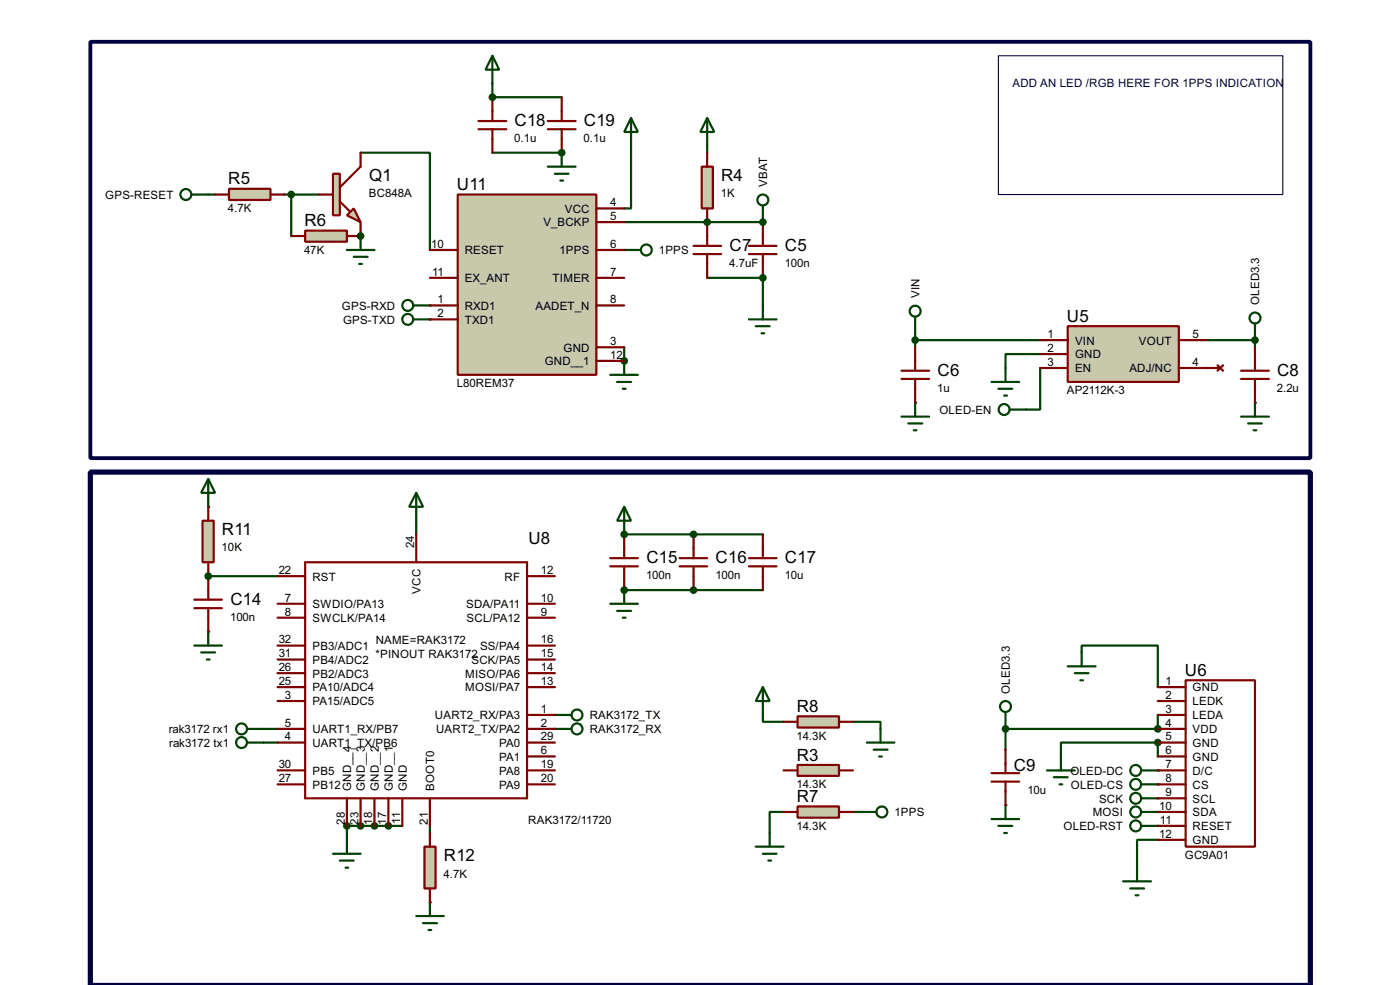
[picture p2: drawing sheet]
<svg xmlns="http://www.w3.org/2000/svg" width="256mm" height="180mm" viewBox="0 0 256 180" stroke-linecap="round" stroke-linejoin="round" font-family="sans-serif">
<path d="M38.2 35.6h1.2M52.1 35.6h6.4M53.4 35.6v7.6M129.6 26.7v1.3" fill="none" stroke="#004000" stroke-width=".4"/>
<g fill="#004000">
<circle cx="66.1" cy="43.2" r=".2"/>
<circle cx="38.2" cy="92.8" r=".2"/>
<circle cx="38.2" cy="115.6" r=".2"/>
<circle cx="127.1" cy="97.8" r=".2"/>
</g>
<path d="M127.1 97.8h12.7" fill="none" stroke="#004000" stroke-width=".4"/>
<circle cx="127.1" cy="108" r=".2" fill="#004000"/>
<path d="M127.1 108h12.7" fill="none" stroke="#004000" stroke-width=".4"/>
<circle cx="114.4" cy="108" r=".2" fill="#004000"/>
<path d="M114.4 108h12.7" fill="none" stroke="#004000" stroke-width=".4"/>
<g fill="#004000">
<circle cx="114.4" cy="108" r=".2"/>
<circle cx="114.4" cy="97.8" r=".2"/>
</g>
<path d="M114.4 97.8h12.7" fill="none" stroke="#004000" stroke-width=".4"/>
<g fill="#004000">
<circle cx="114.4" cy="97.8" r=".2"/>
<circle cx="114.4" cy="66.1" r=".2"/>
<circle cx="129.6" cy="40.7" r=".2"/>
<circle cx="114.4" cy="45.8" r=".2"/>
</g>
<path d="M114.4 63.6v2.5" fill="none" stroke="#004000" stroke-width=".4"/>
<circle cx="114.4" cy="66.1" r=".2" fill="#004000"/>
<path d="M66.1 28h12.7v17.8" fill="none" stroke="#004000" stroke-width=".4"/>
<g fill="#004000">
<circle cx="78.8" cy="55.9" r=".2"/>
<circle cx="78.8" cy="58.5" r=".2"/>
</g>
<path d="M115.6 26.7v11.5h-1.2M114.4 40.7h15.2" fill="none" stroke="#004000" stroke-width=".4"/>
<circle cx="102.9" cy="28" r=".2" fill="#004000"/>
<path d="M90.2 28h12.7" fill="none" stroke="#004000" stroke-width=".4"/>
<circle cx="102.9" cy="28" r=".2" fill="#004000"/>
<path d="M90.2 17.8h12.7" fill="none" stroke="#004000" stroke-width=".4"/>
<circle cx="90.2" cy="17.8" r=".2" fill="#004000"/>
<path d="M90.2 15.3v2.5M129.6 50.9h10.2v5" fill="none" stroke="#004000" stroke-width=".4"/>
<g fill="#004000">
<circle cx="139.8" cy="50.9" r=".2"/>
<circle cx="167.7" cy="73.7" r=".2"/>
</g>
<path d="M167.7 61v2.6" fill="none" stroke="#004000" stroke-width=".4"/>
<circle cx="229.9" cy="73.7" r=".2" fill="#004000"/>
<path d="M167.7 62.3h22.9M190.6 64.8h-6.4v2.6M190.6 67.4v7.6h-2.6" fill="none" stroke="#004000" stroke-width=".4"/>
<circle cx="221" cy="67.4" r=".2" fill="#004000"/>
<path d="M212.1 135.9h-17.7v2.6" fill="none" stroke="#004000" stroke-width=".4"/>
<g fill="#004000">
<circle cx="184.2" cy="147.4" r=".2"/>
<circle cx="229.9" cy="62.3" r=".2"/>
</g>
<path d="M221 62.3h8.9v1.3" fill="none" stroke="#004000" stroke-width=".4"/>
<circle cx="184.2" cy="133.4" r=".2" fill="#004000"/>
<path d="M198.2 119.4v-1.2h13.9v7.6M212.1 130.9v2.5h-27.9v3.8" fill="none" stroke="#004000" stroke-width=".4"/>
<g fill="#004000">
<circle cx="212.1" cy="133.4" r=".2"/>
<circle cx="212.1" cy="135.9" r=".2"/>
</g>
<path d="M212.1 135.9v2.6" fill="none" stroke="#004000" stroke-width=".4"/>
<g fill="#004000">
<circle cx="212.1" cy="141" r=".2"/>
<circle cx="212.1" cy="143.6" r=".2"/>
<circle cx="212.1" cy="146.1" r=".2"/>
<circle cx="212.1" cy="148.6" r=".2"/>
<circle cx="212.1" cy="151.2" r=".2"/>
</g>
<path d="M71.2 151.2h-7.6v2.5M212.1 153.7h-3.8v5.1" fill="none" stroke="#004000" stroke-width=".4"/>
<circle cx="78.8" cy="165.2" r=".2" fill="#004000"/>
<path d="M71.2 151.2h2.5M78.8 151.2v1.3" fill="none" stroke="#004000" stroke-width=".4"/>
<g fill="#004000">
<circle cx="71.2" cy="151.2" r=".2"/>
<circle cx="68.6" cy="151.2" r=".2"/>
<circle cx="66.1" cy="151.2" r=".2"/>
<circle cx="63.6" cy="151.2" r=".2"/>
<circle cx="101.7" cy="130.9" r=".2"/>
<circle cx="101.7" cy="133.4" r=".2"/>
</g>
<path d="M76.3 95.3v2.5M48.3 133.4h2.6M48.3 135.9h2.6" fill="none" stroke="#004000" stroke-width=".4"/>
<circle cx="38.2" cy="105.5" r=".2" fill="#004000"/>
<path d="M38.2 105.5h12.7M139.8 130.9v1.2h3.8M156.3 132.1h5v1.3M143.6 148.6h-2.6v3.9M156.3 148.6h1.2" fill="none" stroke="#004000" stroke-width=".4"/>
<circle cx="139.8" cy="40.7" r=".2" fill="#004000"/>
<g fill="none" stroke="#004000" stroke-width=".4">
<path d="M129.6 21.6l1.3 2.6h-2.6zM129.6 21.6v5.1M75.7 58.5h3.1M75.7 55.9h3.1M129.6 40.7h10.2"/>
<circle cx="74.7" cy="58.5" r="1"/>
<circle cx="74.7" cy="55.9" r="1"/>
</g>
<path d="M128.6 30.5h2v7.7h-2z" fill="#c8c8aa" stroke="#800000" stroke-width=".4"/>
<path d="M129.6 28v2.5M129.6 38.2v6.8M127.1 45h5M127.1 46.5h5M129.6 46.5v4.4" fill="none" stroke="#800000" stroke-width=".4"/>
<path d="M137.2 58.5h5.1M138.5 59.7h2.5M139.8 55.9v2.6M139.5 61h.5" fill="none" stroke="#004000" stroke-width=".4"/>
<path d="M42 34.6h7.6v2h-7.6z" fill="#c8c8aa" stroke="#800000" stroke-width=".4"/>
<path d="M39.4 35.6h2.6M49.6 35.6h2.5" fill="none" stroke="#800000" stroke-width=".4"/>
<path d="M55.9 42.2h7.7v2.1h-7.7z" fill="#c8c8aa" stroke="#800000" stroke-width=".4"/>
<path d="M53.4 43.2h2.5M63.6 43.2h2.5" fill="none" stroke="#800000" stroke-width=".4"/>
<path d="M64.8 38.2l1.3 2.5-2.5-1.3z" fill="#c8c8aa" stroke="#800000" stroke-width=".4"/>
<path d="M61 31.8h1.3v7.6h-1.3z" fill="#c8c8aa" stroke="#800000" stroke-width=".4"/>
<path d="M58.5 35.6h2.5M62.3 36.9l1.8 1.8M66.1 28v2.5l-3.8 3.8M66.1 40.7v2.5" fill="none" stroke="#800000" stroke-width=".4"/>
<g fill="#004000" stroke="#004000" stroke-width=".4">
<circle cx="53.3" cy="35.6" r=".5"/>
<circle cx="66" cy="43.2" r=".5"/>
</g>
<g fill="none" stroke="#004000" stroke-width=".4">
<path d="M35.1 35.6h3.1M63.6 45.8h5M64.8 47h2.6M65.8 48.3h.5M66.1 43.2v2.6M114.4 45.8h3M38.2 87.7l1.2 2.5h-2.5zM38.2 87.7v5.1M101.7 133.4h3M101.7 130.9h3M61 156.3h5.1M62.3 157.5h2.5"/>
<path d="M63.3 158.8h.5M63.6 153.7v2.6"/>
<circle cx="34" cy="35.6" r="1"/>
<circle cx="118.4" cy="45.8" r="1"/>
<circle cx="105.7" cy="130.9" r="1"/>
<circle cx="105.7" cy="133.4" r="1"/>
</g>
<path d="M182.9 10.2h52.1v25.4h-52.1z" fill="none" stroke="#000040" stroke-width=".2"/>
<path d="M16.6 7.7h223.5v76.2h-223.5z" fill="none" stroke="#000040" stroke-width=".7"/>
<path d="M37.1 95.3h2.1v7.6h-2.1z" fill="#c8c8aa" stroke="#800000" stroke-width=".4"/>
<g fill="none" stroke="#800000" stroke-width=".4">
<path d="M38.2 92.8v2.5M114.4 97.8v4.4M127.1 97.8v4.4M139.8 97.8v4.4M35.6 111.3h5.1M35.6 109.8h5.1M38.2 102.9v6.9M38.2 111.3v4.3M111.8 103.7h5.1M111.8 102.2h5.1M114.4 103.7v4.3M124.5 103.7h5.1"/>
<path d="M124.5 102.2h5.1M127.1 103.7v4.3M137.2 103.7h5.1M137.2 102.2h5.1M139.8 103.7v4.3"/>
</g>
<g fill="none" stroke="#004000" stroke-width=".4">
<path d="M111.8 68.6h5.1M113.1 69.9h2.5M114.1 71.2h.5M114.4 66.1v2.5M114.4 92.8l1.2 2.5h-2.5zM114.4 92.8v5M35.6 118.2h5.1M36.9 119.4h2.5M38.2 115.6v2.6M111.8 110.5h5.1M113.1 111.8h2.5M114.1 113.1h.5"/>
<path d="M114.4 108v2.5M37.9 120.7h.5"/>
</g>
<g fill="#004000" stroke="#004000" stroke-width=".4">
<circle cx="127" cy="97.8" r=".5"/>
<circle cx="127" cy="108" r=".5"/>
<circle cx="114.3" cy="108" r=".5"/>
<circle cx="114.3" cy="97.8" r=".5"/>
<circle cx="114.3" cy="66.1" r=".5"/>
<circle cx="129.5" cy="40.7" r=".5"/>
</g>
<path d="M16.6 180.3v-93.9h223.5v93.9" fill="none" stroke="#000040" stroke-width=".95"/>
<path d="M83.9 35.6h25.4v33h-25.4z" fill-rule="evenodd" fill="#c8c8aa" stroke="#800000" stroke-width=".4"/>
<g fill="none" stroke="#800000" stroke-width=".4">
<path d="M90.2 17.8v4.4M102.9 17.8v4.4M87.7 23.7h5.1M87.7 22.2h5.1M90.2 23.7v4.3M100.4 23.7h5.1M100.4 22.2h5.1M102.9 23.7v4.3M109.3 38.2h5.1M78.8 45.8h5.1M78.8 55.9h5.1M78.8 50.9h5.1"/>
<path d="M78.8 58.5h5.1M109.3 45.8h5.1M109.3 55.9h5.1M109.3 50.9h5.1M109.3 40.7h5.1M137.2 46.5h5.1M137.2 45h5.1M139.8 40.7v4.3M139.8 46.5v4.4M109.3 63.6h5.1M109.3 66.1h5.1M165.2 69.4h5"/>
<path d="M165.2 67.9h5M167.7 63.6v4.3M167.7 69.4v4.3M221 67.4h2.6M223.1 66.9l1 1M224.1 66.9l-1 1M227.4 69.4h5.1M227.4 67.9h5.1M229.9 63.6v4.3M229.9 69.4v4.3"/>
</g>
<g fill="none" stroke="#004000" stroke-width=".4">
<path d="M90.2 10.2l1.3 2.6h-2.5zM90.2 10.2v5.1M100.4 30.5h5.1M101.7 31.8h2.5M102.7 33.1h.5M102.9 28v2.5M115.6 21.6l1.3 2.6h-2.5zM115.6 21.6v5.1M167.7 58v3M165.2 76.3h5M166.4 77.5h2.6M167.4 78.8h.5"/>
<path d="M167.7 73.7v2.6M181.7 69.9h5M182.9 71.2h2.6M184 72.4h.5M184.2 67.4v2.5M185 75h3M227.4 76.3h5.1M228.7 77.5h2.5M229.7 78.8h.5M229.9 73.7v2.6"/>
<circle cx="167.6" cy="57" r="1"/>
<circle cx="183.9" cy="75" r="1"/>
</g>
<g fill="#004000" stroke="#004000" stroke-width=".4">
<circle cx="102.9" cy="28" r=".5"/>
<circle cx="90.2" cy="17.8" r=".5"/>
<circle cx="139.7" cy="50.9" r=".5"/>
<circle cx="167.6" cy="62.3" r=".5"/>
</g>
<path d="M195.6 59.7h20.4v10.2h-20.4z" fill-rule="evenodd" fill="#c8c8aa" stroke="#800000" stroke-width=".4"/>
<g fill="none" stroke="#800000" stroke-width=".4">
<path d="M190.6 62.3h5M190.6 64.8h5M190.6 67.4h5M216 62.3h5M216 67.4h5M184.2 137.2v4.3M212.1 125.8h5.1M212.1 128.3h5.1M212.1 130.9h5.1M212.1 133.4h5.1M212.1 135.9h5.1M212.1 138.5h5.1"/>
<path d="M217.2 124.5h12.7v30.5h-12.7zM181.7 143.1h5M181.7 141.5h5M184.2 143.1v4.3M212.1 141h5.1M212.1 143.6h5.1M212.1 146.1h5.1M212.1 148.6h5.1M212.1 151.2h5.1M212.1 153.7h5.1"/>
</g>
<g fill="none" stroke="#004000" stroke-width=".4">
<path d="M229.9 59.2v3.1M76.3 90.2l1.2 2.6h-2.5zM76.3 90.2v5.1M198.2 119.4v2.6M184.2 130.4v3M194.4 138.5v2.5M195.6 122h5.1M196.9 123.2h2.5M197.9 124.5h.5M181.7 149.9h5M182.9 151.2h2.6M184 152.5h.5"/>
<path d="M184.2 147.4v2.5M191.8 141h5.1M193.1 142.3h2.5M194.1 143.6h.5M208.3 158.8v2.5M209.1 141h3M209.1 143.6h3M209.1 151.2h3M209.1 148.6h3M209.1 146.1h3M76.3 167.7h5M77.5 169h2.6"/>
<path d="M78.5 170.2h.5M78.8 165.2v2.5M205.8 161.3h5.1M207.1 162.6h2.5M208.1 163.9h.5"/>
<circle cx="229.9" cy="58.2" r="1"/>
<circle cx="184.2" cy="129.3" r="1"/>
<circle cx="208" cy="148.6" r="1"/>
<circle cx="208" cy="146.1" r="1"/>
<circle cx="208" cy="143.6" r="1"/>
<circle cx="208" cy="141" r="1"/>
<circle cx="208" cy="151.2" r="1"/>
</g>
<g fill="#004000" stroke="#004000" stroke-width=".4">
<circle cx="212.1" cy="135.9" r=".5"/>
<circle cx="229.9" cy="62.3" r=".5"/>
<circle cx="184.2" cy="133.4" r=".5"/>
<circle cx="212.1" cy="133.4" r=".5"/>
<circle cx="63.5" cy="151.2" r=".5"/>
<circle cx="66" cy="151.2" r=".5"/>
<circle cx="68.6" cy="151.2" r=".5"/>
<circle cx="71.1" cy="151.2" r=".5"/>
</g>
<path d="M77.8 155h2v7.6h-2z" fill="#c8c8aa" stroke="#800000" stroke-width=".4"/>
<g fill="none" stroke="#800000" stroke-width=".4">
<path d="M76.3 97.8v5.1M50.9 118.2h5M50.9 105.5h5M50.9 113.1h5M50.9 110.5h5M55.9 102.9h40.7v43.2h-40.7zM96.6 118.2h5.1M96.6 105.5h5.1M96.6 113.1h5.1M96.6 110.5h5.1M50.9 123.2h5M50.9 125.8h5"/>
<path d="M50.9 135.9h5M50.9 128.3h5M50.9 120.7h5M50.9 133.4h5M96.6 123.2h5.1M96.6 125.8h5.1M96.6 135.9h5.1M96.6 138.5h5.1M96.6 120.7h5.1M96.6 133.4h5.1M96.6 130.9h5.1M50.9 141h5"/>
<path d="M50.9 143.6h5M63.6 146.1v5.1M66.1 146.1v5.1M68.6 146.1v5.1M71.2 146.1v5.1M73.7 146.1v5.1M78.8 146.1v5.1M78.8 152.5v2.5M96.6 141h5.1M96.6 143.6h5.1M78.8 162.6v2.6"/>
</g>
<g fill="none" stroke="#004000" stroke-width=".4">
<path d="M45.3 133.4h3M45.3 135.9h3"/>
<circle cx="44.2" cy="135.9" r="1"/>
<circle cx="44.2" cy="133.4" r="1"/>
</g>
<circle cx="38.1" cy="105.5" r=".5" fill="#004000" stroke="#004000" stroke-width=".4"/>
<path d="M146.1 140h7.6v2h-7.6z" fill="#c8c8aa" stroke="#800000" stroke-width=".4"/>
<path d="M143.6 141h2.5M153.7 141h2.6" fill="none" stroke="#800000" stroke-width=".4"/>
<path d="M146.1 147.6h7.6v2.1h-7.6z" fill="#c8c8aa" stroke="#800000" stroke-width=".4"/>
<path d="M143.6 148.6h2.5M153.7 148.6h2.6" fill="none" stroke="#800000" stroke-width=".4"/>
<path d="M146.1 131.1h7.6v2.1h-7.6z" fill="#c8c8aa" stroke="#800000" stroke-width=".4"/>
<path d="M143.6 132.1h2.5M153.7 132.1h2.6" fill="none" stroke="#800000" stroke-width=".4"/>
<g fill="none" stroke="#004000" stroke-width=".4">
<path d="M139.8 37.6v3.1M139.8 125.8l1.2 2.5h-2.5zM139.8 125.8v5.1M158.8 135.9h5.1M160.1 137.2h2.5M161.1 138.5h.5M161.3 133.4v2.5M138.5 155h5.1M139.8 156.3h2.5M140.8 157.5h.5M141 152.5v2.5M157.5 148.6h3.1"/>
<circle cx="139.7" cy="36.6" r="1"/>
<circle cx="161.5" cy="148.6" r="1"/>
</g>
<circle cx="139.7" cy="40.7" r=".5" fill="#004000" stroke="#004000" stroke-width=".4"/>
<g font-size="3.5">
<text x="94.3" y="23.1">C18</text>
<text x="107" y="23.1">C19</text>
<text x="41.8" y="33.8">R5</text>
<text x="67.6" y="33.2">Q1</text>
<text x="83.7" y="34.8">U11</text>
<text x="132.1" y="33.2">R4</text>
<text x="55.8" y="41.4">R6</text>
<text x="133.7" y="45.9">C7</text>
<text x="143.8" y="45.9">C5</text>
<text x="195.5" y="58.9">U5</text>
<text x="171.8" y="68.8">C6</text>
<text x="234" y="68.8">C8</text>
<text x="40.7" y="98">R11</text>
<text x="96.8" y="99.6">U8</text>
<text x="118.4" y="103.1">C15</text>
<text x="131.1" y="103.1">C16</text>
<text x="143.8" y="103.1">C17</text>
<text x="42.2" y="110.7">C14</text>
<text x="217.1" y="123.7">U6</text>
<text x="146" y="130.3">R8</text>
<text x="146" y="139.2">R3</text>
<text x="185.7" y="141.2">C9</text>
<text x="146" y="146.8">R7</text>
<text x="81.3" y="157.7">R12</text>
</g>
<text font-size="2.4" fill="#000040" x="185.5" y="16">ADD AN LED /RGB HERE FOR 1PPS INDICATION</text>
<g font-size="2.4">
<text x="94.2" y="25.9">0.1u</text>
<text x="106.9" y="25.9">0.1u</text>
<text x="140.6" y="34.3" transform="rotate(-90 140.6 34.3)">VBAT</text>
<text x="19.3" y="36.4">GPS-RESET</text>
<text x="41.8" y="38.8">4.7K</text>
<text x="67.6" y="36.1">BC848A</text>
<text x="99.5" y="41.5">V_BCKP</text>
<text x="103.5" y="39">VCC</text>
<text x="111.8" y="37.7">4</text>
<text x="111.8" y="40.2">5</text>
<text x="132.1" y="36.1">1K</text>
<text x="55.7" y="46.5">47K</text>
<text x="79" y="45.4">10</text>
<text x="85.1" y="46.6">RESET</text>
<text x="102.5" y="46.6">1PPS</text>
<text x="111.8" y="45.4">6</text>
<text x="120.7" y="46.6">1PPS</text>
<text x="79.2" y="50.4">11</text>
<text x="85.1" y="51.7">EX_ANT</text>
<text x="101.2" y="51.7">TIMER</text>
<text x="111.8" y="50.4">7</text>
<text x="133.6" y="48.8">4.7uF</text>
<text x="143.8" y="48.8">100n</text>
<text x="62.6" y="56.7">GPS-RXD</text>
<text x="62.8" y="59.3">GPS-TXD</text>
<text x="80.2" y="55.5">1</text>
<text x="80.2" y="58.1">2</text>
<text x="85.1" y="56.7">RXD1</text>
<text x="85.1" y="59.3">TXD1</text>
<text x="98.1" y="56.7">AADET_N</text>
<text x="111.8" y="55.5">8</text>
<text x="168.5" y="54.6" transform="rotate(-90 168.5 54.6)">VIN</text>
<text x="230.7" y="55.9" transform="rotate(-90 230.7 55.9)">OLED3.3</text>
<text x="103.2" y="64.4">GND</text>
<text x="111.8" y="63.1">3</text>
<text x="111.8" y="65.6">12</text>
<text x="191.9" y="61.9">1</text>
<text x="191.9" y="64.4">2</text>
<text x="196.9" y="63.1">VIN</text>
<text x="196.9" y="65.6">GND</text>
<text x="208.6" y="63.1">VOUT</text>
<text x="218.5" y="61.9">5</text>
<text x="83.7" y="70.8">L80REM37</text>
<text x="99.8" y="66.9">GND__1</text>
<text x="171.7" y="71.7">1u</text>
<text x="191.9" y="67">3</text>
<text x="196.9" y="68.1">EN</text>
<text x="206.9" y="68.1">ADJ/NC</text>
<text x="218.5" y="67">4</text>
<text x="233.9" y="71.7">2.2u</text>
<text x="172.1" y="75.8">OLED-EN</text>
<text x="195.4" y="72.1">AP2112K-3</text>
<text x="40.6" y="100.9">10K</text>
<text x="75.8" y="100.4" transform="rotate(-90 75.8 100.4)">24</text>
<text x="51.1" y="105.1">22</text>
<text x="57.2" y="106.3">RST</text>
<text x="92.4" y="106.3">RF</text>
<text x="99.1" y="105.1">12</text>
<text x="118.4" y="106">100n</text>
<text x="131.1" y="106">100n</text>
<text x="143.8" y="106">10u</text>
<text x="42.2" y="113.6">100n</text>
<text x="52.2" y="112.7">8</text>
<text x="52.2" y="110.1">7</text>
<text x="57.2" y="113.9">SWCLK/PA14</text>
<text x="57.2" y="111.3">SWDIO/PA13</text>
<text x="77.1" y="108.7" transform="rotate(-90 77.1 108.7)">VCC</text>
<text x="85.4" y="111.3">SDA/PA11</text>
<text x="85.5" y="113.9">SCL/PA12</text>
<text x="99.1" y="112.7">9</text>
<text x="99.1" y="110.1">10</text>
<text x="51.1" y="117.8">32</text>
<text x="57.2" y="119">PB3/ADC1</text>
<text x="68.8" y="117.8">NAME=RAK3172</text>
<text x="87.9" y="119">SS/PA4</text>
<text x="99.1" y="117.8">16</text>
<text x="51.1" y="125.4">25</text>
<text x="51.1" y="122.8">26</text>
<text x="51.1" y="120.3">31</text>
<text x="57.2" y="124">PB2/ADC3</text>
<text x="57.2" y="121.5">PB4/ADC2</text>
<text x="68.8" y="120.4">*PINOUT RAK3172</text>
<text x="85.2" y="124">MISO/PA6</text>
<text x="86.4" y="121.5">SCK/PA5</text>
<text x="99.1" y="122.8">14</text>
<text x="99.1" y="125.4">13</text>
<text x="99.1" y="120.3">15</text>
<text x="213.5" y="125.4">1</text>
<text x="52.2" y="127.9">3</text>
<text x="57.2" y="126.6">PA10/ADC4</text>
<text x="57.2" y="129.1">PA15/ADC5</text>
<text x="79.7" y="131.7">UART2_RX/PA3</text>
<text x="85.2" y="126.6">MOSI/PA7</text>
<text x="99.1" y="130.5">1</text>
<text x="108" y="131.7">RAK3172_TX</text>
<text x="185" y="127" transform="rotate(-90 185 127)">OLED3.3</text>
<text x="213.5" y="127.9">2</text>
<text x="213.5" y="130.5">3</text>
<text x="218.5" y="126.6">GND</text>
<text x="218.5" y="129.1">LEDK</text>
<text x="218.5" y="131.7">LEDA</text>
<text x="30.9" y="134.2">rak3172 rx1</text>
<text x="31" y="136.7">rak3172 tx1</text>
<text x="52.2" y="133">5</text>
<text x="52.2" y="135.5">4</text>
<text x="57.2" y="134.2">UART1_RX/PB7</text>
<text x="57.2" y="136.7">UART1_TX/PB6</text>
<text x="79.9" y="134.2">UART2_TX/PA2</text>
<text x="91.4" y="136.7">PA0</text>
<text x="99.1" y="135.5">29</text>
<text x="99.1" y="133">2</text>
<text x="108" y="134.2">RAK3172_RX</text>
<text x="145.9" y="135.4">14.3K</text>
<text x="213.5" y="133">4</text>
<text x="213.5" y="135.5">5</text>
<text x="218.5" y="134.2">VDD</text>
<text x="218.5" y="136.7">GND</text>
<text x="51.1" y="143.2">27</text>
<text x="51.1" y="140.6">30</text>
<text x="57.2" y="141.8">PB5</text>
<text x="91.4" y="139.3">PA1</text>
<text x="91.4" y="141.8">PA8</text>
<text x="99.1" y="138.1">6</text>
<text x="99.1" y="140.6">19</text>
<text x="99.1" y="143.2">20</text>
<text x="196.1" y="141.8">OLED-DC</text>
<text x="213.5" y="138.1">6</text>
<text x="213.5" y="140.6">7</text>
<text x="213.5" y="143.2">8</text>
<text x="218.5" y="139.3">GND</text>
<text x="218.5" y="141.8">D/C</text>
<text x="57.2" y="144.4">PB12</text>
<text x="64.4" y="144.8" transform="rotate(-90 64.4 144.8)">GND_ 4</text>
<text x="66.9" y="144.8" transform="rotate(-90 66.9 144.8)">GND_ 3</text>
<text x="69.4" y="144.8" transform="rotate(-90 69.4 144.8)">GND_ 2</text>
<text x="72" y="144.8" transform="rotate(-90 72 144.8)">GND_ 1</text>
<text x="74.5" y="144.8" transform="rotate(-90 74.5 144.8)">GND</text>
<text x="79.6" y="144.8" transform="rotate(-90 79.6 144.8)">BOOT0</text>
<text x="91.4" y="144.4">PA9</text>
<text x="145.9" y="144.2">14.3K</text>
<text x="163.9" y="149.4">1PPS</text>
<text x="188.2" y="145.4">10u</text>
<text x="196.2" y="144.4">OLED-CS</text>
<text x="200.2" y="149.4">MOSI</text>
<text x="201.3" y="146.9">SCK</text>
<text x="212.4" y="148.2">10</text>
<text x="213.5" y="145.7">9</text>
<text x="218.5" y="144.4">CS</text>
<text x="218.5" y="146.9">SCL</text>
<text x="218.5" y="149.4">SDA</text>
<text x="63.1" y="150.9" transform="rotate(-90 63.1 150.9)">28</text>
<text x="65.7" y="150.9" transform="rotate(-90 65.7 150.9)">23</text>
<text x="68.2" y="150.9" transform="rotate(-90 68.2 150.9)">18</text>
<text x="70.7" y="150.9" transform="rotate(-90 70.7 150.9)">17</text>
<text x="73.3" y="150.8" transform="rotate(-90 73.3 150.8)">11</text>
<text x="78.4" y="150.9" transform="rotate(-90 78.4 150.9)">21</text>
<text x="96.8" y="150.8">RAK3172/11720</text>
<text x="145.9" y="151.9">14.3K</text>
<text x="194.8" y="152">OLED-RST</text>
<text x="212.4" y="153.3">12</text>
<text x="212.5" y="150.8">11</text>
<text x="218.5" y="152">RESET</text>
<text x="218.5" y="154.5">GND</text>
<text x="81.3" y="160.6">4.7K</text>
<text x="217" y="157.2">GC9A01</text>
</g>
</svg>
